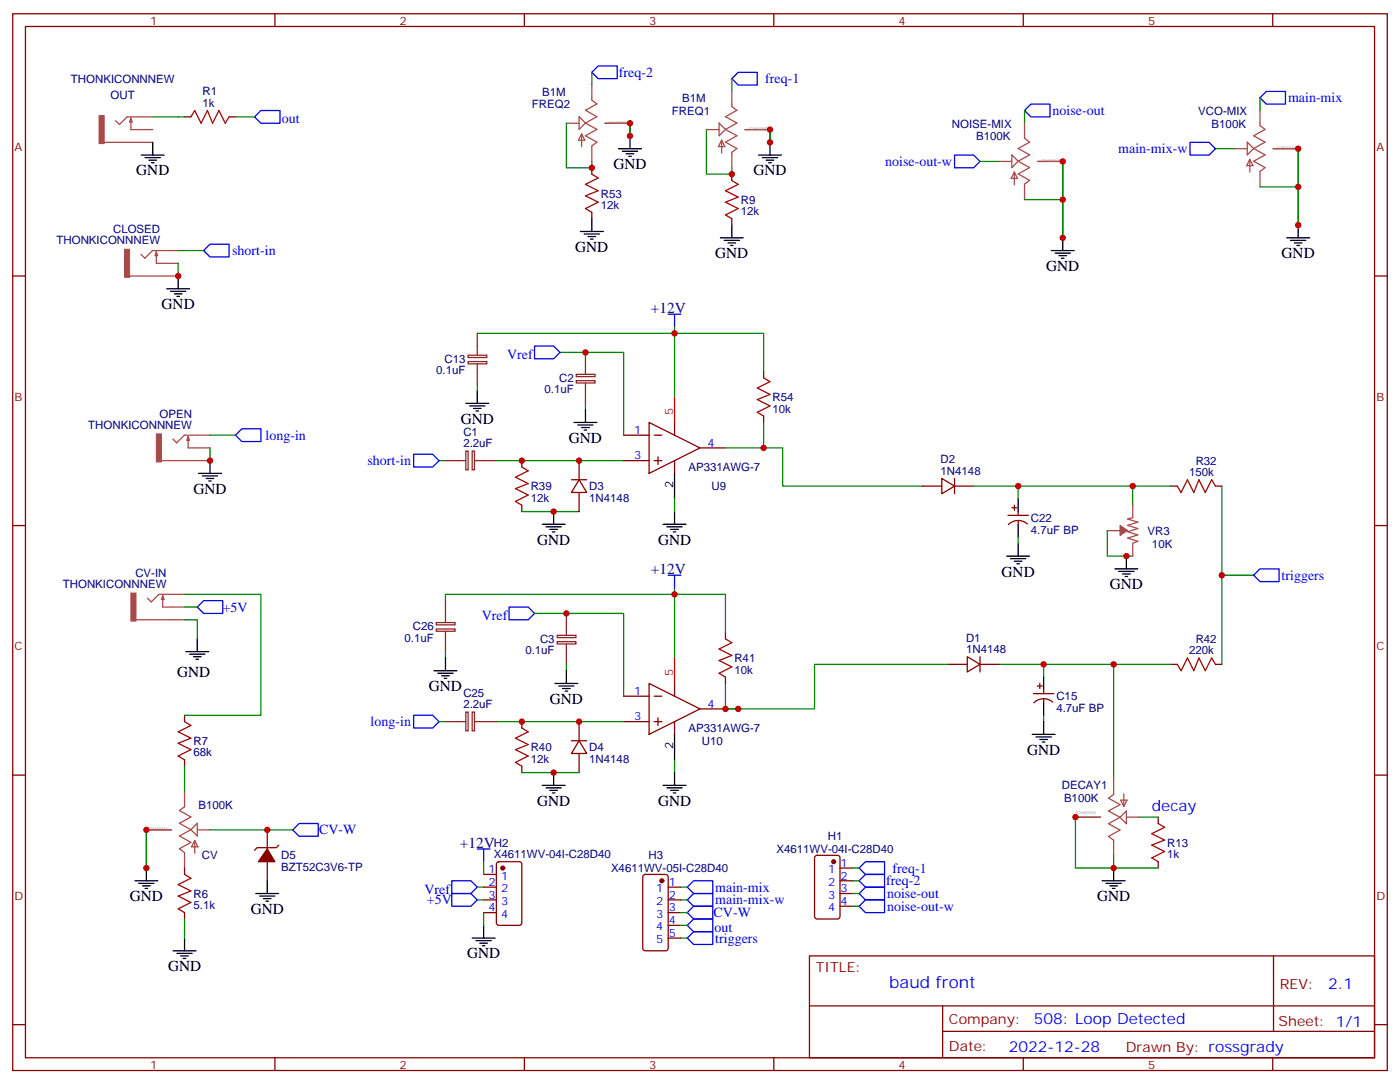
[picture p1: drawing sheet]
<svg xmlns="http://www.w3.org/2000/svg" width="388mm" height="300mm" viewBox="0 0 388 300" stroke-linecap="round" stroke-linejoin="round" font-family="sans-serif">
<g fill="none" stroke="#870000" stroke-width=".35">
<path d="M3.5 3.8h381v292.8h-381zM7.1 7.3h373.9v285.8h-373.9zM76.2 3.8v3.5M145.3 3.8v3.5M214.5 3.8v3.5M283.6 3.8v3.5M352.8 3.8v3.5M51.2 32.4h1.7M63.5 32.4h1.8M164 46.5v1.8M164 58.8v1.8M202.8 48.3v1.7"/>
<path d="M3.5 76.5h3.6M202.8 60.6v1.8M381 76.5h3.5M179.9 117.1l14.1 7-14.1 7.1zM187 117.1v3.5M211.7 102.9v1.8M211.7 115.3v1.8M144.6 127.6v1.8M144.6 140v1.7M158.4 132.9h4.2M160.5 132.9l2.1 3.6h-4.2zM160.5 127.6v5.3"/>
<path d="M160.5 136.5v5.2M172.9 120.6h7M172.9 127.6h7M181.3 120.6h2.1M181.3 127.6h2.1M182.4 126.6v2.1M187 127.6v3.6M194 124.1h7.1M255.8 134.7h5.3M261.1 132.6l3.5 2.1-3.5 2.1zM264.6 134.7h5.3M264.6 132.6v4.2"/>
<path d="M281.2 140v1.4M324.6 134.7h1.7M336.9 134.7h1.8M3.5 145.6h3.6M279.4 142.8h5.6M280.5 140.7h1.4M282.2 141.7v1.1M282.2 144.2v1.1M284.8 145.2a3.8 3.8 0 0 0-5.3 .2M381 145.6h3.5M201.1 175.3v1.7M51.2 198.2v1.8"/>
<path d="M144.6 200v1.7M160.5 200v5.2M172.9 192.9h7M172.9 200h7M179.9 189.4l14.1 7-14.1 7.1zM181.3 192.9h2.1M181.3 200h2.1M182.4 198.9v2.1M187 189.4v3.5M187 200v3.5M194 196.4h7.1M201.1 187.6v1.8"/>
<path d="M262.8 184.1h5.3M268.1 182l3.5 2.1-3.5 2.1zM271.6 184.1h5.3M271.6 182v4.2M286.5 192.2h5.6M287.5 190.1h1.4M288.2 189.4v1.4M289.3 191.1v1.1M289.3 193.6v1.1M291.8 194.6a3.8 3.8 0 0 0-5.2 .1M324.6 184.1h1.7M336.9 184.1h1.8"/>
<path d="M3.5 214.8h3.6M51.2 210.5v1.8M144.6 212.3v1.8M158.4 205.2h4.2M160.5 205.2l2.1 3.6h-4.2zM160.5 208.8v5.3M381 214.8h3.5M74.1 229.9v5.3M74.1 238.8v5.3M77.3 234.2l-.7 .7h-5.3l-.7 .7M137.8 239l.5-.2h5.6l.7 .4v16.5l-.4 .6-5.9 .1-.7-.5v-16.4zM226 237.2l.5-.2h5.6l.7 .4v16.5l-.4 .7h-5.9l-.7-.4v-16.5z"/>
<path d="M321 226.4v1.8M321 238.8v1.7M51.2 240.5v1.8M51.2 252.9v1.7M134.1 245.8h3.5M134.1 249.3h3.5M134.1 252.9h3.5M134.1 242.3h3.5M178.4 242.5l.5-.2h5.6l.7 .4v20l-.5 .7-5.8 .1-.7-.5v-20zM185.2 245.8h3.5M185.2 249.3h3.5M185.2 252.9h3.5"/>
<path d="M185.2 256.4h3.5M185.2 259.9h3.5M232.8 240.5h3.6M232.8 244.1h3.6M232.8 247.6h3.6M232.8 251.1h3.6M224.4 264.9h156.6v28.2h-156.6zM224.4 278.7h156.5M261.3 278.7v14.1M353 264.9v20.9M3.5 283.9h3.6M76.2 293.1v3.5"/>
<path d="M145.3 293.1v3.5M214.5 293.1v3.5M261.3 285.8h119.6M283.6 293.1v3.5M352.8 293.1v3.5M381 283.9h3.5"/>
</g>
<g fill="none" stroke="#a64a4a" stroke-width=".35">
<path d="M28.9 39.4h9.8M36.3 32.7v3.2h2.4M36.3 32.7l.3 1.1h-.7zM38.7 32.4h-3.5l-2.1 2.1-1.1-1.1M38.9 32.4h3.4M38.9 35.9h3.4M38.9 39.4h3.4M157 34.1h3.5M160.5 32.3l1.8 1.8-1.8 1.8zM161.2 37.1v3.5M161.2 37.1l.9 1.8h-1.8zM162.3 34.1l3.2 1.8-3.2 1.7 3.2 1.8-1.5 1v.7"/>
<path d="M164 23.6v4.1l1.5 1.1-3.2 1.8 3.2 1.7-3.2 1.8M167.7 34.1h6.9M195.8 35.9h3.5M199.3 34.1l1.8 1.8-1.8 1.7zM200 38.9v3.5M200 38.9l.9 1.7h-1.8zM201.1 35.9l3.2 1.7-3.2 1.8 3.2 1.7-1.5 1.1v.7M202.8 25.3v4.2l1.5 1.1-3.2 1.7 3.2 1.8-3.2 1.8M206.5 35.9h6.9M284 34.1v4.2l1.4 1.1-3.2 1.7 3.2 1.8-3.2 1.8M345.7 39.4l1.8 1.7-1.8 1.8zM349.2 30.6v4.2l1.5 1.1-3.2 1.7 3.2 1.8-3.2 1.7"/>
<path d="M164 41.3v3.4M202.8 43v3.5M276.9 44.7h3.5M280.5 42.9l1.7 1.8-1.7 1.7zM281.2 47.7v3.5M281.2 47.7l.8 1.7h-1.7zM282.2 44.7l3.2 1.7-3.2 1.8 3.2 1.8-1.4 1v.7M284 51.8v3.5M287.6 44.7h7M342.2 41.2h3.5M346.4 44.1v3.6M346.4 44.1l.9 1.8h-1.8z"/>
<path d="M347.5 41.1l3.2 1.8-3.2 1.8 3.2 1.7-1.5 1.1v.7M349.2 48.3v3.5M352.9 41.2h6.9M35.9 76.5h9.9M43.3 69.8v3.2h2.5M43.3 69.8l.4 1h-.7zM45.8 69.4h-3.5l-2.1 2.1-1.1-1M45.9 69.4h3.5M45.9 73h3.5M45.9 76.5h3.5M44.7 127.6h9.9M52.2 120.9v3.2h2.4"/>
<path d="M52.2 120.9l.3 1.1h-.7zM54.6 120.6h-3.5l-2.1 2.1-1.1-1.1M54.7 120.6h3.5M54.7 124.1h3.5M54.7 127.6h3.5M314 140v3.5l-1.4 .3 2.8 .9-2.8 .9 2.8 .9-2.8 .8 2.8 .9-2.8 .9 2.8 .9-1.4 .5M306.9 147h3.5M314 150.6v3.5M37.7 171.7h9.9M45.1 165v3.2h2.5M45.1 165l.4 1.1h-.8zM47.6 164.7h-3.6l-2.1 2.1-1-1.1"/>
<path d="M47.7 164.7h3.5M47.7 168.2h3.5M47.7 171.7h3.5M51.2 219.4v4.1l-1.5 1.1 3.2 1.8-3.2 1.7 3.2 1.8M308.7 215.8v3.5M308.7 219.4v.7l-1.4 1.1 3.1 1.7-3.1 1.8 3.1 1.8M311.5 219.9v3.6M40.6 229.9h6.9M51.2 237.1v3.4M52.9 229.9l-3.2 1.7 3.2 1.8-3.2 1.8 1.5 1v.7M54 232.9v3.5M54 232.9l.9 1.7h-1.8z"/>
<path d="M54.7 228.1v3.5l-1.8-1.7zM54.7 229.9h3.5M298.1 226.4h6.9M310.4 226.5l-3.1 1.7 3.1 1.8-3.1 1.8 1.4 1v4.2M310.6 221.7h1.8l-.9 1.8zM312.2 224.7v3.5l-1.8-1.7zM312.3 226.4h3.4"/>
</g>
<g fill="#a64a4a" stroke="#a64a4a" stroke-width=".28">
<path d="M34.5 69.1h1.4v7.7h-1.4z"/>
<path d="M43.3 120.2h1.4v7.8h-1.4z"/>
<path d="M27.5 32h1.4v7.8h-1.4z"/>
<path d="M36.3 164.3h1.4v7.8h-1.4z"/>
<path d="M310.4 145.6l2.2 1.4-2.2 1.4z"/>
</g>
<g fill="none" stroke="#008700" stroke-width=".35">
<path d="M42.3 32.4h8.9M65.3 32.4h5.3M157 34.1v12.4h7v-1.8M164 20v3.6M174.6 34.1v3.6M195.8 35.9v12.4h7v-1.8M202.8 21.8v3.5M213.4 35.9v3.5M284 30.6v3.5M349.2 27.1v3.5M271.6 44.7h5.3M284 55.3h10.6"/>
<path d="M294.6 44.7v21.2M336.9 41.2h5.3M349.2 51.8h10.6M359.8 41.2v21.2M49.4 73v3.5M49.4 69.4h7M132.3 92.4h79.4v10.5M155.2 97.6h17.7v23M187 90.6v19.4M132.3 106.5v1.7M162.3 111.8v1.7M211.7 117.1v7h5.3v10.6h38.8"/>
<path d="M58.2 124.1v3.5M58.2 120.6h7.1M121.7 127.6h1.8M137.6 127.6h35.3M187 138.2v3.5M201.1 124.1h10.6M269.9 134.7h54.7M282.2 134.7v3.5M314 134.7v5.3M338.7 134.7v49.4M144.6 141.7h15.9M282.2 148.8v1.8"/>
<path d="M306.9 147v7.1h7.1M338.7 159.4h8.8M51.2 171.7h3.5v5.3M51.2 164.7h21.1v33.5h-21.1M51.2 168.2h3.5M123.5 166.4v-1.7h77.6v10.6M148.2 170h24.7v22.9M187 162.9v19.4M121.7 200h1.8M123.5 180.6v1.7M137.6 200h35.3M157 184.1v1.7"/>
<path d="M201.1 189.4v7h3.5M262.8 184.1h-37v12.3h-24.7M276.9 184.1h47.7M289.3 184.1v3.5M289.3 198.2v1.8M308.7 184.1v31.7M51.2 212.3v7.1M144.6 214.1h15.9M187 210.5v3.6M40.6 229.9v10.6M58.2 229.9h22.9M134.1 238.8v3.5"/>
<path d="M298.1 226.4v14.1h10.6M308.7 237v3.5M315.7 226.4h5.3M51.2 254.6v5.3M132.3 245.8h1.8M132.3 249.3h1.8M134.1 252.9v3.5M188.7 245.8h1.8M188.7 249.3h1.8M188.7 252.9h1.8M188.7 256.4h1.8M188.7 259.9h1.8"/>
<path d="M236.4 240.5h1.7M236.4 244.1h1.7M236.4 247.6h1.7M236.4 251.1h1.7M308.7 240.5h12.3"/>
</g>
<g fill="none" stroke="#000" stroke-width=".35">
<path d="M42.3 39.4v3.6M174.6 37.7v3.5M213.4 39.4v3.6M39.2 43h6.3M40.2 43.7h4.2M41.3 44.4h2.1M42 45.1h.7M171.4 41.2h6.4M172.5 41.9h4.2M173.6 42.6h2.1M174.3 43.3h.7M210.3 43h6.3"/>
<path d="M211.3 43.7h4.2M212.4 44.4h2.1M213.1 45.1h.7M49.4 76.5v3.5M160.9 64.1h6.3M161.9 64.8h4.3M163 65.5h2.1M163.7 66.3h.7M164 60.6v3.5M199.7 65.9h6.3M200.7 66.6h4.3M201.8 67.3h2.1"/>
<path d="M202.5 68h.7M202.8 62.4v3.5M291.4 69.4h6.3M292.5 70.1h4.2M293.5 70.8h2.1M294.2 71.5h.7M294.6 65.9v3.5M356.7 65.9h6.3M357.7 66.6h4.2M358.8 67.3h2.1M359.5 68h.7M359.8 62.4v3.5"/>
<path d="M46.2 80h6.4M47.3 80.7h4.2M48.3 81.4h2.1M49 82.1h.7M129.1 111.8h6.4M130.2 112.5h4.2M131.2 113.2h2.1M131.9 113.9h.7M132.3 108.2v3.6M159.1 117.1h6.4M160.2 117.8h4.2M161.2 118.5h2.1"/>
<path d="M161.9 119.2h.7M162.3 113.5v3.6M55 131.2h6.4M56.1 131.9h4.2M57.1 132.6h2.2M57.9 133.3h.7M58.2 127.6v3.6M187 131.2v7M282.2 138.2v3.5M150.3 145.3h6.3M151.3 146h4.3M152.4 146.7h2.1"/>
<path d="M153.1 147.4h.7M153.5 141.7v3.6M183.8 145.3h6.3M184.9 146h4.2M185.9 146.7h2.1M186.6 147.4h.7M187 141.7v3.6M279 154.1h6.4M280.1 154.8h4.2M281.2 155.5h2.1M281.9 156.2h.7M282.2 145.3v3.5"/>
<path d="M282.2 150.6v3.5M309 157.6h6.4M310.1 158.3h4.2M311.1 159h2.2M311.9 159.7h.7M312.2 154.1v3.5M54.7 177v3.6M51.5 180.6h6.4M52.6 181.3h4.2M53.6 182h2.1M54.3 182.7h.7M120.3 185.8h6.3"/>
<path d="M121.4 186.5h4.2M122.4 187.3h2.1M123.1 188h.7M123.5 182.3v3.5M153.8 189.4h6.4M154.9 190.1h4.2M155.9 190.8h2.1M156.6 191.5h.7M157 185.8v3.6M289.3 187.6v3.5M289.3 194.7v3.5M289.3 200v3.5"/>
<path d="M150.3 217.6h6.3M151.3 218.3h4.3M152.4 219h2.1M153.1 219.7h.7M153.5 214.1v3.5M183.8 217.6h6.3M184.9 218.3h4.2M185.9 219h2.1M186.6 219.7h.7M187 203.5v7M187 214.1v3.5M286.1 203.5h6.4"/>
<path d="M287.2 204.2h4.2M288.2 204.9h2.1M288.9 205.6h.7M37.4 244.1h6.3M38.5 244.8h4.2M39.5 245.5h2.1M40.2 246.2h.7M40.6 240.5v3.6M51.2 259.9v3.6M70.9 247.6h6.4M72 248.3h4.2M73 249h2.1"/>
<path d="M73.7 249.7h.7M74.1 244.1v3.5M130.9 259.9h6.3M134.1 256.4v3.5M305.5 244.1h6.4M306.6 244.8h4.2M307.6 245.5h2.1M308.3 246.2h.7M308.7 240.5v3.6M48 263.5h6.3M49 264.2h4.3M50.1 264.9h2.1"/>
<path d="M50.8 265.6h.7M131.9 260.6h4.3M133 261.3h2.1M133.7 262h.7"/>
</g>
<g fill="none" stroke="#00f" stroke-width=".35">
<path d="M165.8 18.3h5.3v3.5h-5.3l-1.8-1.8zM72.3 30.6h5.3v3.5h-5.3l-1.7-1.7zM202.8 21.8l1.8-1.8h5.3v3.6h-5.3zM284 30.6l1.8-1.7h5.2v3.5h-5.2zM329.8 39.4h5.3l1.8 1.8-1.8 1.8h-5.3zM349.2 27.1l1.8-1.8h5.3v3.6h-5.3zM264.6 43h5.3l1.7 1.7-1.7 1.8h-5.3zM58.2 67.7h5.3v3.5h-5.3l-1.8-1.8zM148.2 95.9h5.3l1.7 1.7-1.7 1.8h-5.3zM185.2 87.1h3.5M187 87.1v3.5M65.3 120.6l1.7-1.8h5.3v3.5h-5.3z"/>
<path d="M114.7 125.9h5.2l1.8 1.7-1.8 1.8h-5.2zM185.2 159.4h3.5M187 159.4v3.5M349.2 157.6h5.3v3.5h-5.3l-1.7-1.7zM56.4 166.4h5.3v3.6h-5.3l-1.7-1.8zM141.1 168.2h5.3l1.8 1.8-1.8 1.7h-5.3zM114.7 198.2h5.2l1.8 1.8-1.8 1.7h-5.2zM82.9 228.2h5.3v3.5h-5.3l-1.8-1.8zM132.3 235.2h3.5M134.1 235.2v3.6M239.9 238.8h5.3v3.5h-5.3l-1.8-1.8zM125.2 244.1h5.3l1.8 1.7-1.8 1.8h-5.3z"/>
<path d="M125.2 247.6h5.3l1.8 1.7-1.8 1.8h-5.3zM192.3 254.6h5.3v3.6h-5.3l-1.8-1.8zM192.3 251.1h5.3v3.5h-5.3l-1.8-1.7zM192.3 258.2h5.3v3.5h-5.3l-1.8-1.8zM192.3 247.6h5.3v3.5h-5.3l-1.8-1.8zM192.3 244.1h5.3v3.5h-5.3l-1.8-1.8zM239.9 242.3h5.3v3.5h-5.3l-1.8-1.7zM239.9 249.3h5.3v3.6h-5.3l-1.8-1.8zM239.9 245.8h5.3v3.5h-5.3l-1.8-1.7z"/>
</g>
<path d="M52.9 32.4l1.1-1.8 1.7 3.5 1.8-3.5 1.4 3.5 1.8-3.5 1.7 3.5 1.1-1.7M164 48.3l1.8 1-3.5 1.8 3.5 1.7-3.5 1.5 3.5 1.7-3.5 1.8 1.7 1M202.8 50l1.8 1.1-3.5 1.7 3.5 1.8-3.5 1.4 3.5 1.8-3.5 1.7 1.7 1.1M211.7 104.7l1.7 1.1-3.5 1.7 3.5 1.8-3.5 1.4 3.5 1.8-3.5 1.7 1.8 1.1M144.6 129.4l1.8 1.1-3.5 1.7 3.5 1.8-3.5 1.4 3.5 1.8-3.5 1.7 1.7 1.1M326.3 134.7l1.1 1.8 1.7-3.6 1.8 3.6 1.4-3.6 1.8 3.6 1.7-3.6 1.1 1.8M201.1 177l1.7 1.1-3.5 1.7 3.5 1.8-3.5 1.4 3.5 1.8-3.5 1.7 1.8 1.1M51.2 200l1.7 1-3.5 1.8 3.5 1.7-3.5 1.5 3.5 1.7-3.5 1.8 1.8 1M326.3 184.1l1.1 1.7 1.7-3.5 1.8 3.5 1.4-3.5 1.8 3.5 1.7-3.5 1.1 1.8M144.6 201.7l1.8 1.1-3.5 1.7 3.5 1.8-3.5 1.4 3.5 1.8-3.5 1.7 1.7 1.1M321 228.2l1.8 1-3.5 1.8 3.5 1.8-3.5 1.4 3.5 1.7-3.5 1.8 1.7 1.1M51.2 242.3l1.7 1-3.5 1.8 3.5 1.8-3.5 1.4 3.5 1.7-3.5 1.8 1.8 1.1" fill="none" stroke="#a10000" stroke-width=".35"/>
<g fill="none" stroke="#8c2424" stroke-width=".35">
<path d="M129.8 98.4h5.1v.7h-5.1zM132.3 92.4v6M162.3 97.6v6M129.8 100.2h5.1v.6h-5.1zM132.3 100.8v5.7M159.7 103.7h5.2v.7h-5.2zM159.7 105.5h5.2v.6h-5.2zM162.3 106.1v5.7M123.5 127.6h5.6M129.1 125h.7v5.2h-.7zM130.9 125h.6v5.2h-.6zM131.6 127.6h6"/>
<path d="M120.9 172.5h5.2v.6h-5.2zM120.9 174.3h5.2v.6h-5.2zM123.5 166.4v6M123.5 174.9v5.7M154.4 176h5.2v.7h-5.2zM154.4 177.8h5.2v.6h-5.2zM157 170v6M157 178.4v5.7M123.5 200h5.6M129.1 197.3h.7v5.2h-.7zM130.9 197.3h.6v5.2h-.6zM131.6 200h6"/>
</g>
<path d="M187 110v7.1M187 182.3v7.1" fill="none" stroke="#f00" stroke-width=".35"/>
<g fill="#870000" stroke="#870000" stroke-width=".35">
<path d="M74.1 235.2l2.1 3.6h-4.6z"/>
<circle cx="183.4" cy="244.1" r=".53"/>
<circle cx="139.3" cy="240.5" r=".53"/>
<circle cx="231.1" cy="238.8" r=".53"/>
</g>
<g fill="#c00">
<circle cx="58.2" cy="127.6" r=".88"/>
<circle cx="49.4" cy="76.5" r=".88"/>
<circle cx="40.6" cy="240.5" r=".88"/>
<circle cx="359.8" cy="41.2" r=".88"/>
<circle cx="40.6" cy="229.9" r=".88"/>
<circle cx="298.1" cy="226.4" r=".88"/>
<circle cx="213.4" cy="39.4" r=".88"/>
<circle cx="202.8" cy="48.3" r=".88"/>
<circle cx="213.4" cy="35.9" r=".88"/>
<circle cx="174.6" cy="34.1" r=".88"/>
<circle cx="164" cy="46.5" r=".88"/>
<circle cx="174.6" cy="37.7" r=".88"/>
<circle cx="359.8" cy="62.4" r=".88"/>
<circle cx="294.6" cy="65.9" r=".88"/>
<circle cx="294.6" cy="44.7" r=".88"/>
<circle cx="187" cy="164.7" r=".88"/>
<circle cx="201.1" cy="196.4" r=".88"/>
<circle cx="160.5" cy="200" r=".88"/>
<circle cx="144.6" cy="200" r=".88"/>
<circle cx="153.5" cy="214.1" r=".88"/>
<circle cx="153.5" cy="141.7" r=".88"/>
<circle cx="144.6" cy="127.6" r=".88"/>
<circle cx="160.5" cy="127.6" r=".88"/>
<circle cx="187" cy="92.4" r=".88"/>
<circle cx="338.7" cy="159.4" r=".88"/>
<circle cx="312.2" cy="154.1" r=".88"/>
<circle cx="314" cy="134.7" r=".88"/>
<circle cx="282.2" cy="134.7" r=".88"/>
<circle cx="289.3" cy="184.1" r=".88"/>
<circle cx="359.8" cy="51.8" r=".88"/>
<circle cx="294.6" cy="55.3" r=".88"/>
<circle cx="162.3" cy="97.6" r=".88"/>
<circle cx="157" cy="170" r=".88"/>
<circle cx="308.7" cy="240.5" r=".88"/>
<circle cx="204.6" cy="196.4" r=".88"/>
<circle cx="308.7" cy="184.1" r=".88"/>
<circle cx="74.1" cy="229.9" r=".88"/>
<circle cx="211.7" cy="124.1" r=".88"/>
</g>
<text font-size="4.6" fill="#00f" x="246.5" y="273.9">baud front</text>
<g font-size="4.2">
<text x="170" y="46.8">GND</text>
<text x="37.8" y="48.6">GND</text>
<text x="208.8" y="48.6">GND</text>
<text x="159.5" y="69.8">GND</text>
<text x="198.3" y="71.5">GND</text>
<text x="355.2" y="71.5">GND</text>
<text x="290" y="75.1">GND</text>
<text x="44.8" y="85.7">GND</text>
<text x="127.7" y="117.4">GND</text>
<text x="157.7" y="122.7">GND</text>
<text x="53.6" y="136.8">GND</text>
<text x="148.9" y="150.9">GND</text>
<text x="182.4" y="150.9">GND</text>
<text x="277.6" y="159.7">GND</text>
<text x="307.6" y="163.3">GND</text>
<text x="49.1" y="187.6">GND</text>
<text x="118.9" y="191.5">GND</text>
<text x="152.4" y="195">GND</text>
<text x="284.7" y="209.1">GND</text>
<text x="148.9" y="223.2">GND</text>
<text x="182.4" y="223.2">GND</text>
<text x="36" y="249.7">GND</text>
<text x="304.1" y="249.7">GND</text>
<text x="69.5" y="253.2">GND</text>
<text x="46.6" y="269.1">GND</text>
<text x="129.5" y="265.6">GND</text>
</g>
<g font-size="4.2" fill="#000080">
<text x="180.4" y="86.8">+12V</text>
<text x="180.4" y="159.1">+12V</text>
<text x="127.5" y="234.9">+12V</text>
</g>
<g font-size="4.2" fill="#00f">
<text x="319.3" y="224.6">decay</text>
<text x="368.2" y="274.1">2.1</text>
<text x="286.5" y="283.7">508: Loop Detected</text>
<text x="279.6" y="291.5">2022-12-28</text>
</g>
<g font-size="3.9" fill="#00f">
<text x="171.6" y="21.3">freq-2</text>
<text x="212.1" y="23.1">freq-1</text>
<text x="357" y="28.3">main-mix</text>
<text x="78.1" y="34.1">out</text>
<text x="291.7" y="31.9">noise-out</text>
<text x="245.4" y="46">noise-out-w</text>
<text x="310" y="42.4">main-mix-w</text>
<text x="64.3" y="70.6">short-in</text>
<text x="140.6" y="99.4">Vref</text>
<text x="73.6" y="121.8">long-in</text>
<text x="101.9" y="128.9">short-in</text>
<text x="355.2" y="160.6">triggers</text>
<text x="61.7" y="169.4">+5V</text>
<text x="133.5" y="171.7">Vref</text>
<text x="102.7" y="201.2">long-in</text>
<text x="88.4" y="231.2">CV-W</text>
<text x="245.6" y="245.3">freq-2</text>
<text x="247.4" y="241.8">freq-1</text>
<text x="117.6" y="247.6">Vref</text>
<text x="118.3" y="250.6">+5V</text>
<text x="198.3" y="250.6">main-mix-w</text>
<text x="198.3" y="247.1">main-mix</text>
<text x="245.9" y="248.9">noise-out</text>
<text x="197.8" y="254.1">CV-W</text>
<text x="245.9" y="252.4">noise-out-w</text>
<text x="198.1" y="258.2">out</text>
<text x="198.3" y="261.2">triggers</text>
</g>
<g font-size="3.9" fill="#800">
<text x="226.1" y="269.5">TITLE:</text>
<text x="354.8" y="274.1">REV:</text>
<text x="263" y="283.7">Company:</text>
<text x="354.4" y="284.3">Sheet: 1/1</text>
<text x="263" y="291.3">Date:</text>
<text x="312.1" y="291.4">Draw</text>
<text x="322.2" y="291.4">n By: rossgrady</text>
</g>
<g font-size="3.2" fill="#800">
<text x="41.6" y="6.8">1</text>
<text x="110.8" y="6.8">2</text>
<text x="179.9" y="6.8">3</text>
<text x="249.1" y="6.8">4</text>
<text x="318.2" y="6.8">5</text>
<text x="4.1" y="41.9">A</text>
<text x="381.5" y="41.9">A</text>
<text x="4.1" y="111.1">B</text>
<text x="381.5" y="111.1">B</text>
<text x="4.1" y="180.2">C</text>
<text x="381.5" y="180.2">C</text>
<text x="4.1" y="249.3">D</text>
<text x="381.5" y="249.3">D</text>
<text x="41.6" y="296.1">1</text>
<text x="110.8" y="296.1">2</text>
<text x="179.9" y="296.1">3</text>
<text x="249.1" y="296.1">4</text>
<text x="318.2" y="296.1">5</text>
</g>
<g font-size="3.2" fill="#000080">
<text x="19.7" y="23">THONKICONNNEW</text>
<text x="30.6" y="27.5">OUT</text>
<text x="56.1" y="29.6">1k</text>
<text x="56.1" y="26.4">R1</text>
<text x="150.3" y="26.5">B1M</text>
<text x="189.1" y="28.2">B1M</text>
<text x="147.4" y="30">FREQ2</text>
<text x="186.3" y="31.8">FREQ1</text>
<text x="263.9" y="35.4">NOISE-MIX</text>
<text x="332.1" y="31.8">VCO-MIX</text>
<text x="335.8" y="35.4">B100K</text>
<text x="270.6" y="38.9">B100K</text>
<text x="166.5" y="57.9">12k</text>
<text x="166.5" y="54.8">R53</text>
<text x="205.3" y="59.6">12k</text>
<text x="205.3" y="56.5">R9</text>
<text x="31.4" y="64.5">CLOSED</text>
<text x="15.7" y="67.7">THONKICONNNEW</text>
<text x="123.2" y="100.6">C13</text>
<text x="120.9" y="103.7">0.1uF</text>
<text x="155" y="105.9">C2</text>
<text x="150.9" y="109">0.1uF</text>
<text x="214.1" y="111.1">R54</text>
<text x="24.5" y="118.8">THONKICONNNEW</text>
<text x="44.2" y="115.7">OPEN</text>
<text x="214.1" y="114.3">10k</text>
<text x="128.4" y="123.9">2.2uF</text>
<text x="128.4" y="120.9">C1</text>
<text x="190.8" y="130.5">AP331AWG-7</text>
<text x="260.7" y="128.4">D2</text>
<text x="260.7" y="131.5">1N4148</text>
<text x="329.6" y="131.9">150k</text>
<text x="331.4" y="128.8">R32</text>
<text x="147.1" y="135.9">R39</text>
<text x="163.3" y="135.8">D3</text>
<text x="197.2" y="135.8">U9</text>
<text x="147.1" y="139">12k</text>
<text x="163.3" y="139">1N4148</text>
<text x="285.8" y="147.8">4.7uF BP</text>
<text x="285.8" y="144.7">C22</text>
<text x="318.1" y="148.1">VR3</text>
<text x="319.3" y="151.7">10K</text>
<text x="37.5" y="159.8">CV-IN</text>
<text x="17.4" y="162.9">THONKICONNNEW</text>
<text x="112.1" y="177.8">0.1uF</text>
<text x="114.4" y="174.6">C26</text>
<text x="149.7" y="178.2">C3</text>
<text x="267.8" y="177.8">D1</text>
<text x="331.4" y="178.2">R42</text>
<text x="145.6" y="181.3">0.1uF</text>
<text x="203.6" y="183.4">R41</text>
<text x="267.8" y="180.9">1N4148</text>
<text x="329.6" y="181.3">220k</text>
<text x="203.6" y="186.6">10k</text>
<text x="128.4" y="196.3">2.2uF</text>
<text x="128.4" y="193.2">C25</text>
<text x="292.8" y="197.2">4.7uF BP</text>
<text x="292.8" y="194">C15</text>
<text x="190.8" y="202.8">AP331AWG-7</text>
<text x="53.6" y="209.6">68k</text>
<text x="53.6" y="206.4">R7</text>
<text x="147.1" y="208.2">R40</text>
<text x="163.3" y="208.1">D4</text>
<text x="194.5" y="206.3">U10</text>
<text x="147.1" y="211.4">12k</text>
<text x="163.3" y="211.3">1N4148</text>
<text x="294.3" y="218.7">DECAY1</text>
<text x="55" y="224">B100K</text>
<text x="294.9" y="222.2">B100K</text>
<text x="229.5" y="232.8">H1</text>
<text x="55.9" y="238.1">CV</text>
<text x="78" y="238.1">D5</text>
<text x="136.9" y="237.7">X4611WV-04I-C28D40</text>
<text x="136.9" y="234.6">H2</text>
<text x="179.7" y="238.1">H3</text>
<text x="215.2" y="236.4">X4611WV-04I-C28D40</text>
<text x="323.5" y="237.8">1k</text>
<text x="323.5" y="234.6">R13</text>
<text x="78" y="241.5">BZT52C3V6-TP</text>
<text x="169.4" y="241.7">X4611WV-05I-C28D40</text>
<text x="53.6" y="251.9">5.1k</text>
<text x="53.6" y="248.8">R6</text>
</g>
<g font-size="3.2" fill="#f00">
<text x="186.6" y="114.9" transform="rotate(-90 186.6 114.9)">5</text>
<text x="186.6" y="187.3" transform="rotate(-90 186.6 187.3)">5</text>
</g>
<g font-size="3.2" fill="#00f">
<text x="175.8" y="120.2">1</text>
<text x="196.1" y="123.8">4</text>
<text x="175.8" y="127.3">3</text>
<text x="175.8" y="192.5">1</text>
<text x="196.1" y="196.1">4</text>
<text x="175.8" y="199.6">3</text>
<text x="135.4" y="241.9">1</text>
<text x="135.4" y="245.5">2</text>
<text x="138.9" y="243.7">1</text>
<text x="185.4" y="245.5">1</text>
<text x="229.5" y="241.9">1</text>
<text x="229.5" y="245.5">2</text>
<text x="233" y="240.2">1</text>
<text x="233" y="243.7">2</text>
<text x="135.4" y="249">3</text>
<text x="138.9" y="247.2">2</text>
<text x="138.9" y="250.8">3</text>
<text x="181.9" y="247.2">1</text>
<text x="181.9" y="250.8">2</text>
<text x="185.4" y="249">2</text>
<text x="229.5" y="249">3</text>
<text x="233" y="247.2">3</text>
<text x="233" y="250.8">4</text>
<text x="135.4" y="252.5">4</text>
<text x="138.9" y="254.3">4</text>
<text x="181.9" y="254.3">3</text>
<text x="181.9" y="257.8">4</text>
<text x="185.4" y="252.5">3</text>
<text x="185.4" y="256">4</text>
<text x="229.5" y="252.5">4</text>
<text x="181.9" y="261.3">5</text>
<text x="185.4" y="259.6">5</text>
</g>
<g font-size="3.2">
<text x="186.6" y="135.3" transform="rotate(-90 186.6 135.3)">2</text>
<text x="186.6" y="207.6" transform="rotate(-90 186.6 207.6)">2</text>
</g>
<g font-size="1.1" fill="#838383">
<text x="168.7" y="34.3">(CHASSIS)</text>
<text x="207.5" y="36.1">(CHASSIS)</text>
<text x="353.9" y="41.4">(CHASSIS)</text>
<text x="288.6" y="44.9">(CHASSIS)</text>
<text x="298.1" y="225.5">(CHASSIS)</text>
<text x="40.7" y="230.1">(CHASSIS)</text>
</g>
</svg>
